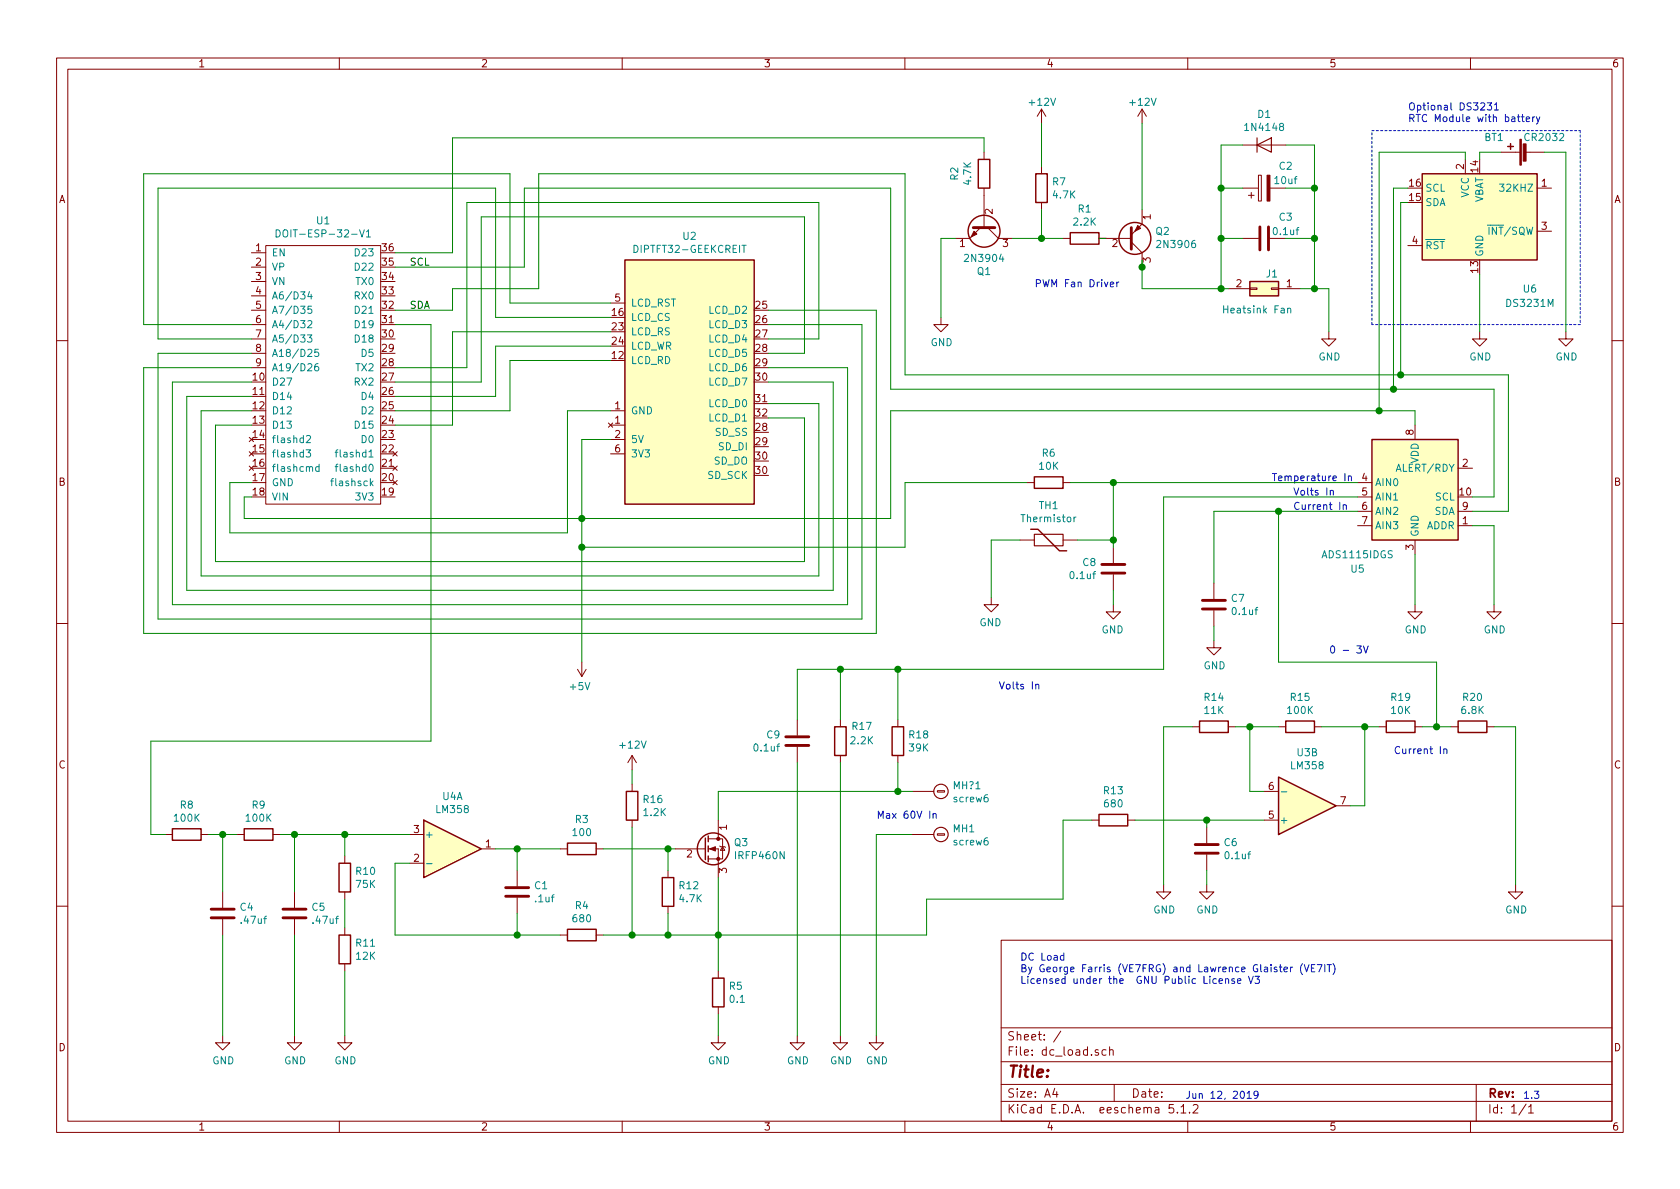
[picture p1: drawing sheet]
<svg xmlns="http://www.w3.org/2000/svg" width="297mm" height="210mm" viewBox="0 0 297 210" stroke-linecap="round" stroke-linejoin="round" font-family="sans-serif">
<g fill="none" stroke="#840000" stroke-width=".18">
<path d="M10 10.3h277v189.9h-277zM12 12.2h273v186.1h-273zM60 10.3v1.9M110 10.3v1.9M160 10.3v1.9M184.1 19.3v2.5M184.1 19.3l-.7 1.3M184.1 19.3l.8 1.3M201.9 19.3v2.5M201.9 19.3l-.7 1.3M201.9 19.3l.8 1.3M210 10.3v1.9"/>
<path d="M260 10.3v1.9M174 26.9v1.3M174 33.3v7M184.1 29.5v1.2M184.1 35.8v1.3M201.9 37.1v2.5l-1.9 1.9M219.7 33.3h2.8M219.7 25.6h7.6M220.7 34.5h1M221.2 34v1M222.5 31h.5v4.6h-.5zM224.5 33.3h2.8"/>
<path d="M259.1 28.2v2.5M265.4 26.9h3.3M269.7 26.9h3.3M271.8 33.3h2.5M44.4 44.7h2.6M44.4 47.2h2.6M44.4 49.8h2.6M44.4 52.3h2.6M44.4 54.9h2.6M44.4 57.4h2.6M44.4 59.9h2.6M47 43.4h20.3v45.7h-20.3z"/>
<path d="M107.9 53.6h2.6M166.4 56.1v1.3h1.2l-1.2 1.3-1.3-1.3h1.3M173.4 40.3l-2 1.9h-2.5M174.6 40.3l1.9 1.9h2.6M188 42.2h1.2M194.3 42.2h5.7M200 42.8l1.9 1.9v2.5M217.2 51h3.8M219.7 42.2h2.8M221 50.9h1.2v.3h-1.2zM224.5 42.2h2.8M224.8 50.9h1.3v.3h-1.3z"/>
<path d="M226.1 51h3.8M234.9 58.7v1.2h1.3l-1.3 1.3-1.2-1.3h1.2M248.9 43.4h2.6M261.6 58.7v1.2h1.3l-1.3 1.3-1.3-1.3h1.3M271.8 40.9h2.5M276.9 58.7v1.2h1.2l-1.2 1.3-1.3-1.3h1.3M10 60.2h2M44.1 77.3l.7 .8M44.1 79.9l.7 .7M44.4 62.5h2.6M44.4 65h2.6M44.8 77.3l-.7 .8"/>
<path d="M44.8 79.9l-.7 .7M69.5 79.9l.7 .7M70.2 79.9l-.7 .7M107.6 74.8l.7 .8M107.9 72.6h2.6M107.9 75.2h2.6M107.9 77.7h2.6M108.3 74.8l-.7 .8M250.2 75.2v2.5M285 60.2h2M44.1 82.4l.7 .8M44.8 82.4l-.7 .8"/>
<path d="M69.5 85l.7 .7M69.5 82.4l.7 .8M70.2 85l-.7 .7M70.2 82.4l-.7 .8M107.9 80.3h2.6M180.3 95.5h2.6M181.6 85.3h1.3M188 95.5h2.5M188 85.3h1.2M196.8 96.8v2.8M240 85.3h2.6M240 93h2.6"/>
<path d="M240 87.9h2.6M240 90.4h2.6M250.2 95.5v2.5M257.8 93h2.5M257.8 82.8h2.5M257.8 90.4h2.5M10 110.3h2M102.1 118.4l.8 1.2M102.9 117.1v2.5M103.6 118.4l-.7 1.2M175.3 105.7v1.2h-1.3l1.3 1.3 1.2-1.3h-1.2M196.8 106.9v1.3h-1.2l1.2 1.3 1.3-1.3h-1.3"/>
<path d="M196.8 101.6v2.8M214.6 113.3v1.2h1.3l-1.3 1.3-1.2-1.3h1.2M214.6 103.1v2.8M214.6 107.9v2.8M250.2 106.9v1.3h1.3l-1.3 1.3-1.3-1.3h1.3M264.2 106.9v1.3h1.2l-1.2 1.3-1.3-1.3h1.3M285 110.3h2M111.8 133.6v2.5M111.8 138.7v1.2M111.8 133.6l-.8 1.3M111.8 133.6l.7 1.3M141 127.2v2.8"/>
<path d="M141 132.1v2.8M148.6 127.2v1.3M148.6 133.6v1.3M158.7 127.2v1.3M158.7 133.6v1.3M161.3 139.9h3.8M165.7 139.8h1.3v.3h-1.3zM210.8 128.5h1.3M217.2 128.5h1.2M223.5 139.9h2.6M226.1 128.5h1.2M232.4 128.5h1.3"/>
<path d="M243.8 128.5h1.3M250.2 128.5h1.3M256.5 128.5h1.3M262.9 128.5h1.3M29.2 147.6h1.3M35.6 147.6h1.2M39.4 157.7v2.8M41.9 147.6h1.3M48.3 147.6h1.2M52.1 157.7v2.8M61 151.4v1.2M61 157.7v1.3"/>
<path d="M72.4 152.6h2.5M72.4 147.6h2.5M85.1 150.1h2.5M91.4 153.9v2.8M91.4 158.7v2.8M99.1 150.1h1.2M105.4 150.1h1.3M111.8 145v1.3M118.1 153.9v1.3M119.4 150.1h5.1M124.5 150.1h.2M125.2 150.1h1.8v5.1"/>
<path d="M125.2 148.3h1.8M127 148.3h.8v3.6h-2.6M127 145v3.3M127.3 149.6l.1 .1h.7l.2 .2M127.8 149.7l.3 .7h-.7zM161.3 147.6h3.8M165.7 147.4h1.3v.3h-1.3zM193 145h1.3M199.4 145h1.3M205.7 156.5v1.2h1.3l-1.3 1.3-1.2-1.3h1.2M213.4 156.5v1.2h1.2l-1.2 1.3-1.3-1.3h1.3M213.4 146.3v2.8"/>
<path d="M213.4 151.1v2.8M223.5 145h2.6M236.2 142.5h2.6M268 156.5v1.2h1.2l-1.2 1.3-1.3-1.3h1.3M10 160.2h2M39.4 162.6v2.7M52.1 162.6v2.7M61 164.1v1.2M61 170.4v1.3M99.1 165.3h1.2M105.4 165.3h1.3M118.1 160.3v1.2"/>
<path d="M127 171.7v1.3M127 178v1.3M177 166.3h108v32h-108zM285 160.2h2M39.4 183.1v1.3h1.2l-1.2 1.3-1.3-1.3h1.3M52.1 183.1v1.3h1.2l-1.2 1.3-1.3-1.3h1.3M60 198.3v1.9M61 183.1v1.3h1.2l-1.2 1.3-1.3-1.3h1.3M110 198.3v1.9M127 183.1v1.3h1.3l-1.3 1.3-1.3-1.3h1.3M141 183.1v1.3h1.2l-1.2 1.3-1.3-1.3h1.3M148.6 183.1v1.3h1.3l-1.3 1.3-1.3-1.3h1.3"/>
<path d="M154.9 183.1v1.3h1.3l-1.3 1.3-1.2-1.3h1.2M160 198.3v1.9M177 194.8h108M177 191.8h108M177 187.8h108M177 181.8h108M186.5 192.5l-.4 1h1M186.8 193v1M187.6 182.3l-1.3 2M194.2 185.7l-.4-.1-.2 .2 .1 .2 .5 .2v.3h-.6M195.6 185.7l-.5-.1-.3 .3 .2 .6h.6M196.2 185.7l.2-.1 .4 .1v.9"/>
<path d="M196.2 185.1v1.5M197 191.8v3M207.5 195.3h-.7l-.1 .7 .2-.1 .5 .1 .1 .2v.5l-.2 .1-.6-.1M208.2 196.7v.1M208.8 195.8l.4-.5v1.5M208.8 196.8h.9M210 198.3v1.9M210.3 196.7v.1M211 195.5l.2-.2h.3l.3 .2v.3v.2l-.9 .8h.9M260 198.3v1.9M261 191.8v6.5M269.8 195.2l-1.2 2"/>
<path d="M270.3 195.8l.4-.5v1.5M270.3 196.8h.8"/>
</g>
<g fill="none" stroke="#008484" stroke-width=".18">
<path d="M263 39.8h.6M48.8 40.6a.64 .64 0 0 1 .8 .7 .64 .64 0 0 1-.8 .6zM54.4 59.2h.7l-.4 .5 .4 .1v.6l-.2 .1-.5-.1M54.4 56.8l.5-.1 .2 .3v.2l-.7 .8h.7M54.7 51.6l-.3 .8h.8M55 52v.9M55.1 54.1h-.6l-.1 .7 .2-.2 .5 .2v.5l-.2 .1-.5-.1M63.6 40.6l.4 1.3 .4-1.3M64.8 41l.4-.4v1.3M64.8 41.9h.7M227.7 54.6l.2-.1 .2 .1 .1 .7M54.1 79.5h.8l-.4 .5 .3 .2 .1 .4-.2 .2-.6-.1"/>
<path d="M54.2 77.1l.5-.1 .2 .4-.8 .9h.8M56.2 64.3l-.3 .1a.81 .81 0 0 0 0 1.2l.3-.1 .2-.5-.3-.2h-.2l-.3 .2M56.3 61.8h-.6l-.1 .6 .5-.2 .3 .3v.3l-.3 .2-.5-.1M59.3 80h.4M59.7 79.5l-.3 .2v1.1M56.4 82.6l-.3-.1-.3 .2 .1 .6h.5M56.4 82.1v1.3M58.5 85.1h.5M59.3 82.5h.4M59.7 82.1l-.3 .2v1.1M189.9 91.4v.9M190.2 91.4l-.3 .3"/>
<path d="M75.4 152.7h1M226.5 140h1"/>
</g>
<g fill="#ffffc2" stroke="#ffffc2" stroke-width=".18">
<path d="M110.5 46h22.8v43.1h-22.8z"/>
<path d="M74.9 145l10.2 5.1-10.2 5.1z"/>
<path d="M221 49.8h5.1v2.5h-5.1z"/>
<path d="M226.1 137.4l10.1 5.1-10.1 5.1z"/>
<path d="M242.6 77.7h15.2v17.8h-15.2z"/>
<path d="M251.5 30.7h20.3v15.3h-20.3z"/>
</g>
<g fill="none" stroke="#840000" stroke-width=".25">
<path d="M173 28.2h2v5.1h-2zM183.1 30.7h2.1v5.1h-2.1zM251.5 30.7h20.3v15.3h-20.3zM266.6 25.9h1M267.1 25.4v1M110.5 46h22.8v43.1h-22.8zM189.2 41.1h5.1v2.1h-5.1zM221 49.8h5.1v2.5h-5.1zM242.6 77.7h15.2v17.8h-15.2zM182.2 93.6h1.3l3.8 3.8h1.3M182.9 84.3h5.1v2.1h-5.1zM110.7 139.9h2.1v5.1h-2.1z"/>
<path d="M147.6 128.5h2v5.1h-2zM157.7 128.5h2.1v5.1h-2.1zM212.1 127.5h5.1v2h-5.1zM226.1 137.4l10.1 5.1-10.1 5.1zM227.3 127.5h5.1v2h-5.1zM245.1 127.5h5.1v2h-5.1zM257.8 127.5h5.1v2h-5.1zM30.5 146.6h5.1v2h-5.1zM43.2 146.6h5.1v2h-5.1zM59.9 152.6h2.1v5.1h-2.1zM74.9 145l10.2 5.1-10.2 5.1zM100.3 149.1h5.1v2h-5.1z"/>
<path d="M117.1 155.2h2v5.1h-2zM124.7 148.2v3.8M125.2 147.8v1M125.2 149.6v1M125.2 151.4v1M194.3 144h5.1v2h-5.1zM59.9 165.3h2.1v5.1h-2.1zM100.3 164.3h5.1v2.1h-5.1zM126 173h2v5h-2z"/>
<circle cx="174" cy="40.9" r="2.82"/>
<circle cx="200.7" cy="42.2" r="2.82"/>
<circle cx="126.1" cy="150.1" r="2.82"/>
</g>
<g fill="none" stroke="#008400" stroke-width=".18">
<path d="M174 26.9v-2.5h-94v20.3h-10.2M184.1 21.8v7.7M184.1 37.1v5.1M201.9 21.8v15.3M215.9 33.3h3.8M219.7 25.6h-3.8v25.4M227.3 33.3h5.1M227.3 25.6h5.1v25.4M248.9 33.3h-2.5v35.5M248.9 35.8h-1.3v30.5M259.1 28.2v-1.3h-15.3v45.7M265.4 26.9h-3.8v1.3"/>
<path d="M273 26.9h3.9v31.8M69.8 54.9h10.2v-3.9h15.2v-20.3h64.8v35.6h106.7v24.1h-6.4M69.8 57.4h6.4v73.7h-49.5v16.5h2.5M69.8 47.2h22.9v-13.9h64.8v35.5h106.7v19.1h-3.9M107.9 53.6h-17.7v-22.9h-64.8v26.7h19M107.9 56.1h-20.3v-22.8h-59.7v26.6h16.5M107.9 58.7h-27.9v16.5h-10.2M135.9 57.4h16.5v52.1h-124.5v-47h16.5M135.9 59.9h8.9v-24.1h-62.3v29.2h-12.7M135.9 54.9h19v57.1h-129.5v-47h19M168.9 42.2h-2.5v13.9M179.1 42.2h8.9"/>
<path d="M194.3 42.2h1.3M201.9 46v5h15.3M215.9 42.2h3.8M227.3 42.2h5.1M229.9 51h5v7.7M261.6 48.5v10.2M107.9 61.2h-20.3v8.9h-17.8M107.9 63.7h-17.7v8.9h-20.4M107.9 72.6h-7.6v21.6h-59.7v-8.9h3.8M107.9 77.7h-5v39.4M135.9 71.4h8.9v30.4h-109.2v-29.2h8.8M135.9 73.9h6.3v25.4h-104.1v-24.1h6.3"/>
<path d="M135.9 62.5h6.3v-24.2h-57.1v29.3h-15.3M135.9 65h14v41.9h-119.4v-39.3h13.9M135.9 67.6h11.4v36.8h-114.3v-34.3h11.4M250.2 75.2v-2.6h-92.7v19.1h-114.3v-3.8h1.2M180.3 95.5h-5v10.2M181.6 85.3h-21.6v11.5h-57.1M189.2 85.3h50.8M190.5 95.5h6.3M196.8 85.3v11.5M226.1 90.4v26.7h27.9v11.4M240 87.9h-34.3v30.5h-64.7v8.8M240 90.4h-25.4v12.7"/>
<path d="M250.2 98v8.9M260.3 93h3.9v13.9M148.6 118.4v8.8M158.7 118.4v8.8M196.8 104.4v2.5M214.6 110.7v2.6M111.8 136.1v2.6M141 134.9v48.2M148.6 134.9v48.2M158.7 134.9v5M161.3 139.9h-34.3v5.1M210.8 128.5h-5.1v28"/>
<path d="M218.4 128.5h7.7M221 128.5v11.4h2.5M233.7 128.5h10.1M241.3 128.5v14h-2.5M251.5 128.5h5M264.2 128.5h3.8v28M36.8 147.6h5.1M39.4 147.6v10.1M49.5 147.6h22.9M52.1 147.6v10.1M61 147.6v3.8M61 159v5.1"/>
<path d="M72.4 152.6h-2.6v12.7h29.3M87.6 150.1h11.5M91.4 150.1v3.8M106.7 150.1h12.7M111.8 146.3v19M118.1 150.1v3.8M127 155.2v16.5M161.3 147.6h-6.4v35.5M193 145h-5v14h-24.2v6.3h-57.1M200.7 145h22.8M213.4 145v1.3M213.4 153.9v2.6"/>
<path d="M39.4 165.3v17.8M52.1 165.3v17.8M61 171.7v11.4M91.4 161.5v3.8M118.1 161.5v3.8M127 179.3v3.8"/>
</g>
<g fill="#840000" stroke="#840000" stroke-width=".18">
<path d="M125.5 150.1l1-.4v.8z"/>
<path d="M201.2 39.9l.5 .5-1 .5z"/>
<path d="M172.2 40.9l.5 .5-1 .5z"/>
<path d="M224 31h.5v4.6h-.5z"/>
<path d="M268.7 24.6h.3v4.6h-.3z"/>
<path d="M269.3 25.4h.5v3.1h-.5z"/>
<circle cx="127" cy="151.9" r=".28"/>
<circle cx="127" cy="148.3" r=".28"/>
</g>
<g fill="none" stroke="#840000" stroke-width=".51">
<path d="M172.1 40.3h3.8M200 40.3v3.8M222.8 40.1v4.1M224.3 40.1v4.1M194.8 99.8h4.1M194.8 101.3h4.1M212.6 107.7h4.1M212.6 106.2h4.1M138.9 131.8h4.1M138.9 130.3h4.1M89.4 158.5h4.1M89.4 157h4.1"/>
<path d="M211.3 150.9h4.1M211.3 149.3h4.1M37.3 162.3h4.1M37.3 160.8h4.1M50 162.3h4.1M50 160.8h4.1"/>
</g>
<g fill="#008400" stroke="#008400" stroke-width=".25">
<circle cx="91.4" cy="150.1" r=".51"/>
<circle cx="91.4" cy="165.3" r=".51"/>
<circle cx="215.9" cy="51" r=".51"/>
<circle cx="215.9" cy="42.2" r=".51"/>
<circle cx="232.4" cy="51" r=".51"/>
<circle cx="232.4" cy="42.2" r=".51"/>
<circle cx="184.2" cy="42.2" r=".51"/>
<circle cx="127" cy="165.3" r=".51"/>
<circle cx="61" cy="147.6" r=".51"/>
<circle cx="39.4" cy="147.6" r=".51"/>
<circle cx="52.1" cy="147.6" r=".51"/>
<circle cx="221" cy="128.5" r=".51"/>
<circle cx="213.4" cy="145" r=".51"/>
<circle cx="232.4" cy="33.3" r=".51"/>
<circle cx="215.9" cy="33.3" r=".51"/>
<circle cx="201.9" cy="47.2" r=".51"/>
<circle cx="196.9" cy="95.5" r=".51"/>
<circle cx="111.8" cy="165.3" r=".51"/>
<circle cx="118.1" cy="150.1" r=".51"/>
<circle cx="118.1" cy="165.3" r=".51"/>
<circle cx="158.8" cy="139.9" r=".51"/>
<circle cx="148.6" cy="118.4" r=".51"/>
<circle cx="158.8" cy="118.4" r=".51"/>
<circle cx="226.1" cy="90.4" r=".51"/>
<circle cx="196.9" cy="85.3" r=".51"/>
<circle cx="102.9" cy="91.7" r=".51"/>
<circle cx="254" cy="128.5" r=".51"/>
<circle cx="241.3" cy="128.5" r=".51"/>
<circle cx="102.9" cy="96.8" r=".51"/>
<circle cx="243.8" cy="72.6" r=".51"/>
<circle cx="246.4" cy="68.8" r=".51"/>
<circle cx="247.7" cy="66.3" r=".51"/>
</g>
<g fill="none" stroke="#840000" stroke-width=".2">
<path d="M222.2 25.6l2.6-1.2v2.5zM222.2 24.4v2.5M182.9 94.5h5.1v2h-5.1z"/>
<circle cx="166.4" cy="139.9" r="1.27"/>
<circle cx="166.4" cy="147.6" r="1.27"/>
</g>
<g fill="none" stroke="#0000c2" stroke-width=".18">
<path d="M263 18.2h.7l-.4 .5 .4 .1v.5l-.2 .2-.5-.2M264.2 18.5l.4-.3v1.3M264.2 19.5h.7M269 20.7h.5M269.2 20.2v1.1l.3 .2M269.8 21.1l.7-.1-.1-.3h-.4l-.2 .1 .1 .7h.5M271 20.7v.8M271.3 20.7l-.3 .2M271.7 20.7l.3 .8M272.3 20.7l-.4 1.1-.2 .1M196.3 50.3l.6-.1-.1-.3h-.3l-.2 .2 .1 .6h.4M197.5 49.9v.8"/>
<path d="M197.8 49.9l-.3 .2M235.2 86.8l.2-.1 .3 .1v.7M235.2 86.7v.8M237.5 89.4l.2-.2 .3 .1v.8M237.5 89.2v.9M237.8 83.7v1.3M238.4 84.3l.2-.1h.3v.8M238.4 84.2v.8M235.4 114.3l.2-.1a.67 .67 0 0 1 .4 .7 .67 .67 0 0 1-.4 .6l-.3-.2v-.3zM237.5 115h1M239.9 114.2h.8l-.4 .5 .3 .1v.6l-.5 .1-.2-.1M241.1 114.2l.4 1.3 .4-1.3"/>
<path d="M183.1 121.1l.2-.1 .3 .1 .1 .7M183.1 121v.8M255.3 132.6l.1-.2 .4 .1v.8M255.3 132.4v.9M165 144l.2-.1h.3v.8M165 143.9v.8M188.1 169h-.4l-.2 .2 .1 .5h.5M188.1 168.5v1.3M215.5 173.5l.7-.1-.1-.3h-.4l-.2 .1 .1 .7h.5M216.7 173.2l.2-.1h.3v.8M216.7 173.1v.8M218.3 173.1h-.3l-.2 .1v.2l.5 .2v.3h-.5"/>
<path d="M218.8 173.5l.6-.1v-.3h-.4l-.2 .1 .1 .7h.5M220.8 172.6l.4 1.3 .4-1.3M221.9 172.6h.8l-.5 .5 .4 .1 .1 .5-.3 .2-.5-.1M228.2 171v.9M228.5 171l-.3 .2M230.3 170.4a1.47 1.47 0 0 0 0 1.9M230.6 170.6l.4 1.3 .4-1.3M231.9 171.2h.4M232.5 170.6h-.6v1.3h.6M232.9 170.6h.9l-.6 1.3M234.2 170.6v1.3M234.6 170.6h.8"/>
<path d="M235 170.6v1.3M235.7 170.4a1.47 1.47 0 0 1 0 1.9M220.5 193.3l.4-.3v1.2M220.5 194.2h.7M222.4 193.5l-.2 .2h-.4l-.1-.2 .1-.4 .1-.1h.3l.2 .2a.97 .97 0 0 1-.2 1h-.4"/>
</g>
<path d="M242.6 23.1h36.8M279.4 23.1v34.3M242.6 57.4v-34.3M279.4 57.4h-36.8" fill="none" stroke="#0000c2" stroke-width=".18" stroke-dasharray=".4 .4"/>
<text font-size="2.8" fill="#840000" x="178" y="190.5">Title:</text>
<g font-size="2.1" fill="#840000">
<text x="178" y="184">Sheet: /</text>
<text x="178" y="186.7">File: dc_load.sch</text>
<text x="178" y="196.9">KiCad E.D.A. eeschema 5.1.2</text>
<text x="178" y="194.1">Size: A4</text>
<text x="200" y="194.1">Date:</text>
<text x="263" y="194.1">Rev:</text>
<text x="263" y="196.9">Id: 1/1</text>
</g>
<g font-size="1.8" fill="#840000">
<text x="35" y="11.9">1</text>
<text x="85" y="11.9">2</text>
<text x="135" y="11.9">3</text>
<text x="185" y="11.9">4</text>
<text x="235" y="11.9">5</text>
<text x="285" y="11.9">6</text>
<text x="258.8" y="29.9" transform="rotate(-90 258.8 29.9)">2</text>
<text x="10.4" y="35.9">A</text>
<text x="249.2" y="35.6">15</text>
<text x="249.2" y="33">16</text>
<text x="261.4" y="30.4" transform="rotate(-90 261.4 30.4)">14</text>
<text x="272.6" y="33">1</text>
<text x="285.4" y="35.9">A</text>
<text x="175.5" y="37.9" transform="rotate(-90 175.5 37.9)">2</text>
<text x="203.5" y="38.8" transform="rotate(-90 203.5 38.8)">1</text>
<text x="272.6" y="40.6">3</text>
<text x="45.2" y="44.4">1</text>
<text x="45.2" y="47">2</text>
<text x="67.6" y="47">35</text>
<text x="67.6" y="44.4">36</text>
<text x="169.7" y="43.7">1</text>
<text x="177.3" y="43.7">3</text>
<text x="196.7" y="43.7">2</text>
<text x="203.5" y="46.5" transform="rotate(-90 203.5 46.5)">3</text>
<text x="249.7" y="43.2">4</text>
<text x="45.2" y="49.5">3</text>
<text x="45.2" y="52.1">4</text>
<text x="67.6" y="52.1">33</text>
<text x="67.6" y="49.5">34</text>
<text x="108.7" y="53.3">5</text>
<text x="218.6" y="50.8">2</text>
<text x="227.5" y="50.8">1</text>
<text x="261.4" y="48.2" transform="rotate(-90 261.4 48.2)">13</text>
<text x="45.2" y="54.6">5</text>
<text x="45.2" y="57.1">6</text>
<text x="45.2" y="59.7">7</text>
<text x="67.6" y="59.7">30</text>
<text x="67.6" y="57.1">31</text>
<text x="67.6" y="54.6">32</text>
<text x="108.3" y="55.9">16</text>
<text x="108.3" y="58.4">23</text>
<text x="133.7" y="54.6">25</text>
<text x="133.7" y="57.1">26</text>
<text x="133.7" y="59.7">27</text>
<text x="45.2" y="62.2">8</text>
<text x="45.2" y="64.8">9</text>
<text x="67.6" y="64.8">28</text>
<text x="67.6" y="62.2">29</text>
<text x="108.3" y="63.5">12</text>
<text x="108.3" y="61">24</text>
<text x="133.7" y="62.2">28</text>
<text x="133.7" y="64.8">29</text>
<text x="44.8" y="67.3">10</text>
<text x="44.8" y="69.8">11</text>
<text x="67.6" y="69.8">26</text>
<text x="67.6" y="67.3">27</text>
<text x="133.7" y="67.3">30</text>
<text x="133.7" y="71.1">31</text>
<text x="44.8" y="72.4">12</text>
<text x="44.8" y="74.9">13</text>
<text x="44.8" y="77.5">14</text>
<text x="67.6" y="77.5">23</text>
<text x="67.6" y="74.9">24</text>
<text x="67.6" y="72.4">25</text>
<text x="108.7" y="72.4">1</text>
<text x="108.7" y="74.9">1</text>
<text x="108.7" y="77.5">2</text>
<text x="133.7" y="76.2">28</text>
<text x="133.7" y="73.7">32</text>
<text x="249.9" y="76.9" transform="rotate(-90 249.9 76.9)">8</text>
<text x="44.8" y="80">15</text>
<text x="44.8" y="82.5">16</text>
<text x="67.6" y="82.5">21</text>
<text x="67.6" y="80">22</text>
<text x="108.7" y="80">6</text>
<text x="133.7" y="78.7">29</text>
<text x="133.7" y="81.3">30</text>
<text x="133.7" y="83.8">30</text>
<text x="258.6" y="82.5">2</text>
<text x="10.4" y="85.9">B</text>
<text x="44.8" y="85.1">17</text>
<text x="44.8" y="87.6">18</text>
<text x="67.6" y="87.6">19</text>
<text x="67.6" y="85.1">20</text>
<text x="240.8" y="85.1">4</text>
<text x="240.8" y="87.6">5</text>
<text x="258.1" y="87.6">10</text>
<text x="285.4" y="85.9">B</text>
<text x="240.8" y="90.2">6</text>
<text x="240.8" y="92.7">7</text>
<text x="258.6" y="92.7">1</text>
<text x="258.6" y="90.2">9</text>
<text x="249.9" y="97.3" transform="rotate(-90 249.9 97.3)">3</text>
<text x="10.4" y="135.9">C</text>
<text x="285.4" y="135.9">C</text>
<text x="224.3" y="139.7">6</text>
<text x="237" y="142.2">7</text>
<text x="73.2" y="147.3">3</text>
<text x="85.9" y="149.9">1</text>
<text x="128.5" y="146.8" transform="rotate(-90 128.5 146.8)">1</text>
<text x="224.3" y="144.8">5</text>
<text x="73.2" y="152.4">2</text>
<text x="121.4" y="151.6">2</text>
<text x="128.5" y="154.4" transform="rotate(-90 128.5 154.4)">3</text>
<text x="10.4" y="185.9">D</text>
<text x="285.4" y="185.9">D</text>
<text x="35" y="199.9">1</text>
<text x="85" y="199.9">2</text>
<text x="135" y="199.9">3</text>
<text x="185" y="199.9">4</text>
<text x="235" y="199.9">5</text>
<text x="285" y="199.9">6</text>
</g>
<g font-size="1.8" fill="#008484">
<text x="182.1" y="18.7">+12V</text>
<text x="199.9" y="18.7">+12V</text>
<text x="220.4" y="23.2">1N4148</text>
<text x="222.4" y="20.8">D1</text>
<text x="262.5" y="24.9">BT1</text>
<text x="269.8" y="24.9">CR2032</text>
<text x="169.4" y="31.8" transform="rotate(-90 169.4 31.8)">R2</text>
<text x="171.7" y="32.6" transform="rotate(-90 171.7 32.6)">4.7K</text>
<text x="186.1" y="32.8">R7</text>
<text x="186.3" y="35.1">4.7K</text>
<text x="225.5" y="32.6">10uf</text>
<text x="226.2" y="30">C2</text>
<text x="252" y="33.9">SCL</text>
<text x="259.7" y="35" transform="rotate(-90 259.7 35)">VCC</text>
<text x="265.7" y="33.9">32KHZ</text>
<text x="50.3" y="42">DOIT-ESP-32-V1</text>
<text x="56" y="39.7">U1</text>
<text x="189.9" y="39.9">2.2K</text>
<text x="190.7" y="37.6">R1</text>
<text x="204.4" y="41.5">Q2</text>
<text x="225.3" y="41.6">0.1uf</text>
<text x="226.2" y="39">C3</text>
<text x="252" y="36.4">SDA</text>
<text x="262.3" y="36.1" transform="rotate(-90 262.3 36.1)">VBAT</text>
<text x="263.7" y="41.5">INT/SQW</text>
<text x="48" y="45.3">EN</text>
<text x="48" y="47.9">VP</text>
<text x="63" y="47.9">D22</text>
<text x="63" y="45.3">D23</text>
<text x="112.4" y="44.7">DIPTFT32-GEEKCREIT</text>
<text x="120.8" y="42.4">U2</text>
<text x="170.9" y="46.3">2N3904</text>
<text x="204.9" y="43.9">2N3906</text>
<text x="252" y="44.1">RST</text>
<text x="262.3" y="45.5" transform="rotate(-90 262.3 45.5)">GND</text>
<text x="48" y="50.4">VN</text>
<text x="48" y="53">A6/D34</text>
<text x="62.9" y="53">RX0</text>
<text x="63" y="50.4">TX0</text>
<text x="172.8" y="48.6">Q1</text>
<text x="223.9" y="49.1">J1</text>
<text x="269.4" y="51.7">U6</text>
<text x="48" y="55.5">A7/D35</text>
<text x="48" y="58">A4/D32</text>
<text x="63" y="58">D19</text>
<text x="63" y="55.5">D21</text>
<text x="111.5" y="56.8">LCD_CS</text>
<text x="111.5" y="59.3">LCD_RS</text>
<text x="111.5" y="54.2">LCD_RST</text>
<text x="125.5" y="55.5">LCD_D2</text>
<text x="125.5" y="58">LCD_D3</text>
<text x="216.8" y="55.4">Heatsink Fan</text>
<text x="266.6" y="54.3">DS3231M</text>
<text x="48" y="60.6">A5/D33</text>
<text x="48" y="63.1">A18/D25</text>
<text x="48" y="65.7">A19/D26</text>
<text x="63" y="65.7">TX2</text>
<text x="63" y="60.6">D18</text>
<text x="64" y="63.1">D5</text>
<text x="111.5" y="64.4">LCD_RD</text>
<text x="111.5" y="61.8">LCD_WR</text>
<text x="125.5" y="60.6">LCD_D4</text>
<text x="125.5" y="63.1">LCD_D5</text>
<text x="125.5" y="65.7">LCD_D6</text>
<text x="164.5" y="61.2">GND</text>
<text x="233.1" y="63.7">GND</text>
<text x="259.8" y="63.7">GND</text>
<text x="275" y="63.7">GND</text>
<text x="48" y="68.2">D27</text>
<text x="48" y="70.7">D14</text>
<text x="62.9" y="68.2">RX2</text>
<text x="64" y="70.7">D4</text>
<text x="125.5" y="68.2">LCD_D7</text>
<text x="48" y="73.3">D12</text>
<text x="48" y="75.8">D13</text>
<text x="63" y="75.8">D15</text>
<text x="64" y="73.3">D2</text>
<text x="111.5" y="73.3">GND</text>
<text x="125.5" y="72">LCD_D0</text>
<text x="125.5" y="74.5">LCD_D1</text>
<text x="126.5" y="77.1">SD_SS</text>
<text x="48" y="78.4">flashd2</text>
<text x="48" y="80.9">flashd3</text>
<text x="48" y="83.4">flashcmd</text>
<text x="60.1" y="83.4">flashd0</text>
<text x="60.1" y="80.9">flashd1</text>
<text x="64" y="78.4">D0</text>
<text x="111.5" y="78.4">5V</text>
<text x="111.5" y="80.9">3V3</text>
<text x="126.2" y="82.2">SD_DO</text>
<text x="127.1" y="79.6">SD_DI</text>
<text x="183.8" y="83.1">10K</text>
<text x="184.3" y="80.8">R6</text>
<text x="247.2" y="83.4">ALERT/RDY</text>
<text x="250.8" y="82" transform="rotate(-90 250.8 82)">VDD</text>
<text x="48" y="86">GND</text>
<text x="48" y="88.5">VIN</text>
<text x="59.2" y="86">flashsck</text>
<text x="63.1" y="88.5">3V3</text>
<text x="125.2" y="84.7">SD_SCK</text>
<text x="243.1" y="86">AIN0</text>
<text x="243.1" y="88.5">AIN1</text>
<text x="253.8" y="88.5">SCL</text>
<text x="180.8" y="92.3">Thermistor</text>
<text x="183.7" y="90">TH1</text>
<text x="243.1" y="91.1">AIN2</text>
<text x="243.1" y="93.6">AIN3</text>
<text x="250.8" y="95" transform="rotate(-90 250.8 95)">GND</text>
<text x="252.2" y="93.6">ADDR</text>
<text x="253.6" y="91.1">SDA</text>
<text x="191.5" y="100.1">C8</text>
<text x="234" y="98.7">ADS1115IDGS</text>
<text x="238.9" y="101.3">U5</text>
<text x="189.3" y="102.4">0.1uf</text>
<text x="217.8" y="106.4">C7</text>
<text x="173.2" y="110.7">GND</text>
<text x="194.8" y="112">GND</text>
<text x="218" y="108.8">0.1uf</text>
<text x="248.4" y="112">GND</text>
<text x="262.3" y="112">GND</text>
<text x="212.8" y="118.4">GND</text>
<text x="100.9" y="122">+5V</text>
<text x="213" y="123.9">R14</text>
<text x="228.2" y="123.9">R15</text>
<text x="246" y="123.9">R19</text>
<text x="258.7" y="123.9">R20</text>
<text x="135.6" y="130.6">C9</text>
<text x="150.5" y="131.6">2.2K</text>
<text x="150.7" y="129.1">R17</text>
<text x="160.8" y="130.6">R18</text>
<text x="213" y="126.3">11K</text>
<text x="227.8" y="126.3">100K</text>
<text x="246" y="126.3">10K</text>
<text x="258.5" y="126.3">6.8K</text>
<text x="109.8" y="132.4">+12V</text>
<text x="133.5" y="132.9">0.1uf</text>
<text x="160.8" y="132.9">39K</text>
<text x="228.4" y="136">LM358</text>
<text x="229.4" y="133.7">U3B</text>
<text x="31.9" y="143">R8</text>
<text x="44.6" y="143">R9</text>
<text x="77.3" y="143.8">LM358</text>
<text x="78.3" y="141.5">U4A</text>
<text x="113.8" y="142">R16</text>
<text x="168.6" y="139.6">MH?1</text>
<text x="168.7" y="141.9">screw6</text>
<text x="195.2" y="140.5">R13</text>
<text x="195.4" y="142.8">680</text>
<text x="30.9" y="145.3">100K</text>
<text x="43.6" y="145.3">100K</text>
<text x="75.1" y="148.2">+</text>
<text x="101.4" y="147.8">100</text>
<text x="101.8" y="145.5">R3</text>
<text x="113.9" y="144.3">1.2K</text>
<text x="129.9" y="149.6">Q3</text>
<text x="168.6" y="147.2">MH1</text>
<text x="168.7" y="149.5">screw6</text>
<text x="216.5" y="149.6">C6</text>
<text x="226.2" y="145.7">+</text>
<text x="63" y="154.7">R10</text>
<text x="130.3" y="151.9">IRFP460N</text>
<text x="216.7" y="151.9">0.1uf</text>
<text x="42.5" y="161.1">C4</text>
<text x="55.2" y="161.1">C5</text>
<text x="63" y="157">75K</text>
<text x="94.6" y="157.2">C1</text>
<text x="94.7" y="159.6">.1uf</text>
<text x="101.8" y="160.8">R4</text>
<text x="120.2" y="157.2">R12</text>
<text x="120.2" y="159.6">4.7K</text>
<text x="203.9" y="161.5">GND</text>
<text x="211.5" y="161.5">GND</text>
<text x="266.1" y="161.5">GND</text>
<text x="42.7" y="163.4">.47uf</text>
<text x="55.4" y="163.4">.47uf</text>
<text x="63" y="167.4">R11</text>
<text x="101.4" y="163.1">680</text>
<text x="63" y="169.7">12K</text>
<text x="129" y="175">R5</text>
<text x="129.1" y="177.3">0.1</text>
<text x="37.5" y="188.2">GND</text>
<text x="50.2" y="188.2">GND</text>
<text x="59.1" y="188.2">GND</text>
<text x="125.2" y="188.2">GND</text>
<text x="139.1" y="188.2">GND</text>
<text x="146.8" y="188.2">GND</text>
<text x="153.1" y="188.2">GND</text>
</g>
<g font-size="1.8" fill="#0000c2">
<text x="248.9" y="19.5">Optional DS3231</text>
<text x="248.9" y="21.6">RTC Module with battery</text>
<text x="182.9" y="50.8">PWM Fan Driver</text>
<text x="224.8" y="85.1">Temperature In</text>
<text x="228.6" y="87.6">Volts In</text>
<text x="228.6" y="90.2">Current In</text>
<text x="176.5" y="121.9">Volts In</text>
<text x="246.4" y="133.3">Current In</text>
<text x="154.9" y="144.8">Max 60V In</text>
<text x="180.3" y="169.9">DC Load</text>
<text x="180.3" y="171.9">By George Farris (VE7FRG) and Lawrence Glaister (VE7IT)</text>
<text x="180.3" y="174">Licensed under the GNU Public License V3</text>
<text x="209.5" y="194.3">Jun 12, 2019</text>
<text x="269.2" y="194.3">1.3</text>
</g>
<g font-size="1.8">
<text x="72.4" y="47">SCL</text>
<text x="72.4" y="54.6">SDA</text>
</g>
</svg>
